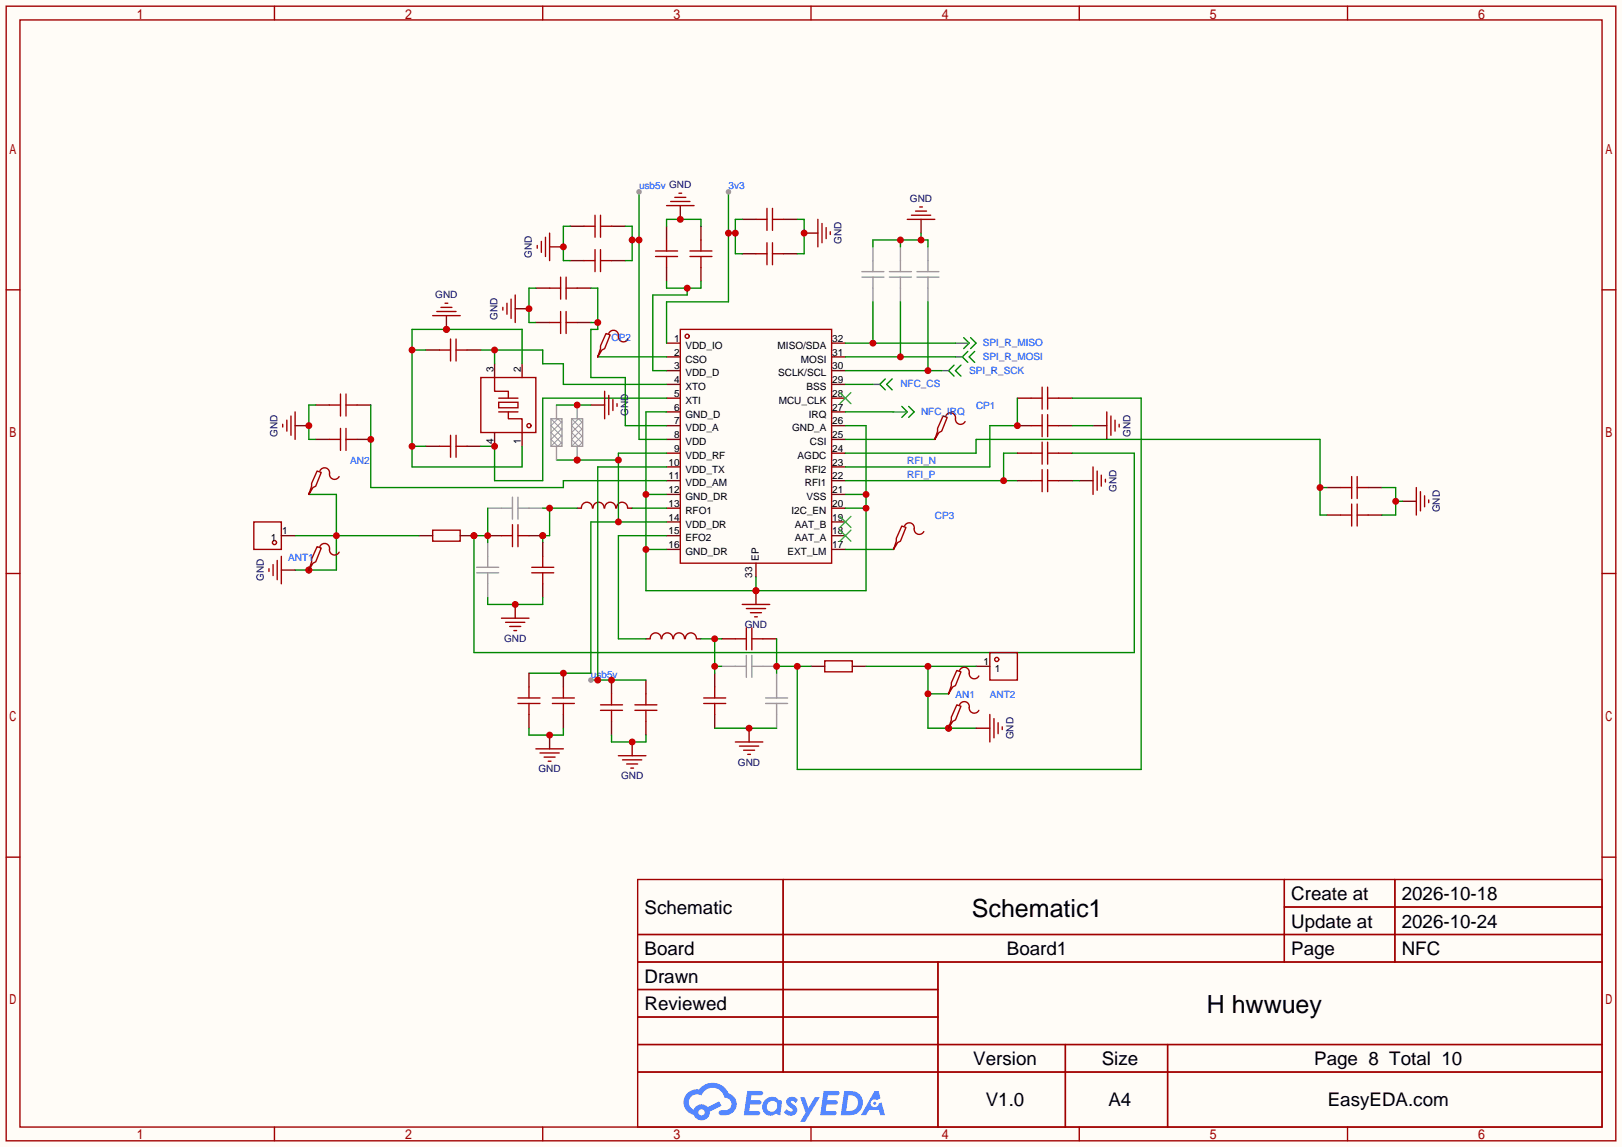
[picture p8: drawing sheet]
<svg xmlns="http://www.w3.org/2000/svg" width="299mm" height="212mm" viewBox="0 0 299 212" stroke-linecap="round" stroke-linejoin="round" font-family="sans-serif">
<path d="M0 0h299.5v211.8h-299.5z" fill="#fffcf7"/>
<g fill="none" stroke="#a10000" stroke-width=".25">
<path d="M1.1 1.1h297.2v209.6h-297.2zM3.7 3.7h292.1v204.5h-292.1zM50.7 1.1v2.6M100.2 1.1v2.6M149.7 1.1v2.6M199.3 1.1v2.6M248.8 1.1v2.6M1.1 53.5h2.6M295.8 53.5h2.5M1.1 105.9h2.6M295.8 105.9h2.5M1.1 158.3h2.6"/>
<path d="M295.8 158.3h2.5M117.7 162.4h178.1v45.8h-178.1zM117.7 172.6h178.1M117.7 177.7h178.1M144.6 162.4v35.6M173.2 177.7v30.5M237.1 162.4v15.3M237.1 167.5h58.7M257.5 162.4v15.3M117.7 182.8h55.5M117.7 192.9h178.1M117.7 187.8h55.5"/>
<path d="M117.7 198h178.1M196.7 192.9v15.3M215.6 192.9v15.3M50.7 208.2v2.5M100.2 208.2v2.5M149.7 208.2v2.5M199.3 208.2v2.5M248.8 208.2v2.5"/>
</g>
<g fill="#5487ff">
<path d="M145.5 202.8a1.3 1.3 0 0 1 1.8 .3l-.4 .6a.54 .54 0 0 0-.9-.2l.1 .2a1.58 1.58 0 0 1 1.1 1.6 1.43 1.43 0 0 1-2.5 .1l.5-.6a.64 .64 0 0 0 .5 .5 .64 .64 0 0 0 .7-.3l-.2-.2a1.6 1.6 0 0 1-1-1.6z"/>
<path d="M147.7 202.7h.9l.7 1.9 1.1-1.9h.9l-2.7 4.5h-.9l1-1.7z"/>
<path d="M138 201.5h1.6a1.31 1.31 0 0 1 1.2 .2 .4 .4 0 0 1-.3 .6h-1.8l-.1 .9h1.6a.4 .4 0 0 1 .4 .4 .4 .4 0 0 1-.4 .4h-1.7l-.2 1.2h.8a1.23 1.23 0 0 1 1.2 .2 .39 .39 0 0 1-.3 .6h-2.7z"/>
<path d="M152.1 201.5h1.6a1.32 1.32 0 0 1 1.3 .2 .39 .39 0 0 1-.4 .6h-1.7l-.2 .9h1.7a.4 .4 0 0 1 .3 .4 .4 .4 0 0 1-.4 .4h-1.7l-.2 1.2h.8a1.23 1.23 0 0 1 1.2 .2 .39 .39 0 0 1-.3 .6h-2.7z"/>
<path d="M161.5 201.5h.7l.4 1.3-.7 .4a.75 .75 0 0 0-1.1 .3 .75 .75 0 0 0 .5 1 .75 .75 0 0 0 .9-.6l.6-.3 .6 2.4h-.9l-.2-1h-1.9l-.5 1h-.9z"/>
<path d="M155.9 201.5l-.7 4.5h1.5a2.27 2.27 0 0 0 2.6-2.3 2.27 2.27 0 0 0-2.7-2.2zM156.6 202.3a1.5 1.5 0 0 1 1.8 1.5 1.5 1.5 0 0 1-1.9 1.4h-.3z"/>
<path d="M141.3 203.1a1.62 1.62 0 0 0-.4 2.1 1.62 1.62 0 0 0 2 .7l.4-.3 .3 .3 .5 .1 .3-2.5-.2-.3h-.4a1.58 1.58 0 0 0-2.5-.1zM141.9 203.6a.99 .99 0 0 1 1.6 .3 .99 .99 0 0 1-.9 1.4 .94 .94 0 0 1-1-.5 .94 .94 0 0 1 .3-1.2z"/>
<path d="M126.9 201.9a2.37 2.37 0 0 0 1.2 4 1.54 1.54 0 0 0 1.7 1 1.54 1.54 0 0 0 1.3-1.6l2.1-1.1-.5-.8-2 1.1a1.57 1.57 0 0 0-2.6 .4 1.5 1.5 0 0 1-.8-2.1 1.5 1.5 0 0 1 2.2-.5 2.23 2.23 0 0 1 2.3-1.4 2.23 2.23 0 0 1 2 1.8 1.16 1.16 0 0 1 1.2 1.1 1.16 1.16 0 0 1-1 1.3h-.7a.47 .47 0 0 0-.6 .3 .47 .47 0 0 0 .4 .6 2.23 2.23 0 0 0 2.3-.7 2.23 2.23 0 0 0 .4-2.3 2.16 2.16 0 0 0-1.3-1.1 3.2 3.2 0 0 0-5.4-.7l-1.2 .1zM129 205.4a.58 .58 0 0 1 1.1 0 .58 .58 0 0 1-1.1 0z"/>
<circle cx="161.5" cy="203.8" r=".28"/>
</g>
<g fill="none" stroke="#a10000" stroke-width=".25">
<path d="M125.6 60.8h27.9v43.2h-27.9z"/>
<circle cx="126.9" cy="62.1" r=".38"/>
</g>
<g fill="none" stroke="#870000" stroke-width=".25">
<path d="M123.1 63.4h2.5M123.1 65.9h2.5M123.1 68.5h2.5M123.1 71h2.5M123.1 73.5h2.5M123.1 76.1h2.5M123.1 78.6h2.5M153.5 63.4h2.6M153.5 65.9h2.6M153.5 68.5h2.6M153.5 71h2.6M153.5 73.5h2.6"/>
<path d="M153.5 76.1h2.6M153.5 78.6h2.6M123.1 81.2h2.5M123.1 83.7h2.5M123.1 86.2h2.5M123.1 88.8h2.5M123.1 91.3h2.5M123.1 93.9h2.5M123.1 96.4h2.5M123.1 98.9h2.5M153.5 81.2h2.6M153.5 83.7h2.6"/>
<path d="M153.5 86.2h2.6M153.5 88.8h2.6M153.5 91.3h2.6M153.5 93.9h2.6M153.5 96.4h2.6M153.5 98.9h2.6M123.1 101.5h2.5M139.6 104v2.6M153.5 101.5h2.6"/>
</g>
<path d="M155.1 72.5l2 2M157.1 72.5l-2 2M155.1 97.9l2 2M155.1 95.4l2 2M157.1 97.9l-2 2M157.1 95.4l-2 2" fill="none" stroke="#3c3" stroke-width=".25"/>
<path d="M123.1 76.1h-3.8v33h40.6v-30.5h-3.8M119.3 91.3h3.8M156.1 91.3h3.8M156.1 93.9h3.8M119.3 101.5h3.8M139.6 106.6v2.5" fill="none" stroke="#008700" stroke-width=".25"/>
<g fill="#c00">
<circle cx="119.3" cy="91.3" r=".63"/>
<circle cx="119.3" cy="101.5" r=".63"/>
<circle cx="139.6" cy="109.1" r=".63"/>
<circle cx="159.9" cy="93.9" r=".63"/>
<circle cx="159.9" cy="91.3" r=".63"/>
</g>
<path d="M139.6 109.1v2.5" fill="none" stroke="#870000" stroke-width=".25"/>
<circle cx="139.6" cy="109.1" r=".63" fill="#c00"/>
<path d="M174.1 76.8l.8 .3-1 2.5-.5 .3-.8 1.3 .5-1.6v-.5zM174.6 76.8a.93 .93 0 0 1 1.1-.5 .93 .93 0 0 1 .7 1 .94 .94 0 0 0 .7 1 .94 .94 0 0 0 1.1-.4M137 111.6h5.1M137.8 112.4h3.6M138.6 113.2h2M139.3 113.9h.5" fill="none" stroke="#a10000" stroke-width=".25"/>
<path d="M171.3 55.8v12.7M156.1 76.1h8.9M156.1 71h5.1M156.1 68.5h17.8M156.1 81.2h16.5" fill="none" stroke="#008700" stroke-width=".25"/>
<path d="M172.6 80.9v.3" fill="none" stroke="#870000" stroke-width=".25"/>
<path d="M163.4 70l-1 1 1 1M164.7 70l-1 1 1 1M166.5 75.1l1 1-1 1M167.8 75.1l1 1-1 1M176.1 67.4l-1 1.1 1 1M177.4 67.4l-1 1.1 1 1" fill="none" stroke="#008000" stroke-width=".25"/>
<path d="M161.2 71h1.2M165 76.1h2.5M173.9 68.5h1.2" fill="none" stroke="#008080" stroke-width=".25"/>
<path d="M159.1 50.2h4.1M159.1 51.2h4.1M161.2 45.6v4.6M161.2 51.2v4.6M164.2 50.2h4.1M164.2 51.2h4.1M166.2 45.6v4.6M166.2 51.2v4.6M169.3 50.2h4.1M169.3 51.2h4.1M171.3 45.6v4.6M171.3 51.2v4.6" fill="none" stroke="#999" stroke-width=".25"/>
<circle cx="171.3" cy="68.5" r=".63" fill="#c00"/>
<path d="M170.1 40.5v2.6" fill="none" stroke="#870000" stroke-width=".25"/>
<path d="M168.3 39.8h3.5M169 39h2.1M169.8 38.2h.5M167.5 40.5h5.1" fill="none" stroke="#a10000" stroke-width=".25"/>
<path d="M161.2 45.6v-1.3h10.1v1.3M166.2 44.3v1.3M170.1 43.1v1.2" fill="none" stroke="#008700" stroke-width=".25"/>
<g fill="#c00">
<circle cx="170.1" cy="44.3" r=".63"/>
<circle cx="166.2" cy="44.3" r=".63"/>
</g>
<path d="M178.7 64.9l-1 1 1 1M180 64.9l-1.1 1 1.1 1" fill="none" stroke="#008000" stroke-width=".25"/>
<path d="M176.4 65.9h1.3" fill="none" stroke="#008080" stroke-width=".25"/>
<path d="M166.2 55.8v10.1M156.1 65.9h20.3" fill="none" stroke="#008700" stroke-width=".25"/>
<circle cx="166.2" cy="65.9" r=".63" fill="#c00"/>
<path d="M177.9 62.4l1 1-1 1M179.2 62.4l1 1-1 1" fill="none" stroke="#008000" stroke-width=".25"/>
<path d="M176.4 63.4h2.5" fill="none" stroke="#008080" stroke-width=".25"/>
<path d="M161.2 55.8v7.6M156.1 63.4h20.3" fill="none" stroke="#008700" stroke-width=".25"/>
<circle cx="161.2" cy="63.4" r=".63" fill="#c00"/>
<path d="M88.8 64.6h11.4v2.6h3.8v3.8h19.1M91.3 64.6v2.6M110.4 65.9h12.7" fill="none" stroke="#008700" stroke-width=".25"/>
<path d="M91.3 67.2v2.5M91.3 79.9v2.5M96.4 67.2v2.5M96.4 79.9v2.5M110.4 65.7v.2" fill="none" stroke="#870000" stroke-width=".25"/>
<g fill="none" stroke="#a10000" stroke-width=".25">
<path d="M88.8 69.7h10.1v10.2h-10.1zM91.3 69.7v2.6h2.6v1.2M92.1 74.3h3.5v1h-3.5zM92.1 73.5h3.5M92.1 76.1h3.5M93.9 76.1v1.2h2.5v2.6M111.9 61.6l.7 .2-1 2.6-.5 .2-.7 1.3 .5-1.5v-.5zM112.4 61.6a.93 .93 0 0 1 1.1-.6 .93 .93 0 0 1 .7 1.1 .94 .94 0 0 0 .7 1 .94 .94 0 0 0 1.1-.5"/>
<circle cx="97.7" cy="78.6" r=".38"/>
</g>
<circle cx="91.3" cy="64.6" r=".63" fill="#c00"/>
<path d="M81.2 64.6h2M83.2 62.6v4.1M84.2 62.6v4.1M84.2 64.6h2M81.2 82.4h2M83.2 80.4v4.1M84.2 82.4h2M84.2 80.4v4.1" fill="none" stroke="#a10000" stroke-width=".25"/>
<path d="M78.6 64.6h2.6M86.2 64.6h2.6M78.6 82.4h2.6M86.2 82.4h2.6" fill="none" stroke="#870000" stroke-width=".25"/>
<path d="M123.1 73.5h-22.9v15.3h-8.9v-6.4h-2.5" fill="none" stroke="#008700" stroke-width=".25"/>
<circle cx="91.3" cy="82.4" r=".63" fill="#c00"/>
<path d="M76.1 64.6h2.5M96.4 67.2v-6.4h-20.3v25.4h20.3v-3.8M76.1 82.4h2.5" fill="none" stroke="#008700" stroke-width=".25"/>
<g fill="#c00">
<circle cx="76.1" cy="64.6" r=".63"/>
<circle cx="76.1" cy="82.4" r=".63"/>
<circle cx="82.4" cy="60.8" r=".63"/>
</g>
<path d="M82.4 58.3v2.5" fill="none" stroke="#870000" stroke-width=".25"/>
<circle cx="82.4" cy="60.8" r=".63" fill="#c00"/>
<path d="M79.9 58.3h5.1M80.6 57.5h3.6M81.4 56.8h2M82.2 56h.5" fill="none" stroke="#a10000" stroke-width=".25"/>
<path d="M156.1 88.8h31.7M187.8 83.7h-2.5v5.1" fill="none" stroke="#008700" stroke-width=".25"/>
<circle cx="185.3" cy="88.8" r=".63" fill="#c00"/>
<path d="M187.8 73.5h2.6M195.5 73.5h2.5M106.6 93.9h.7M116 93.9h.7M187.8 83.7h2.6M195.5 83.7h2.5M199.3 88.8h2.5M119.3 118h.7M128.7 118h.7" fill="none" stroke="#870000" stroke-width=".25"/>
<g fill="none" stroke="#a10000" stroke-width=".25">
<path d="M190.4 73.5h2M192.4 71.5v4.1M193.4 71.5v4.1M193.4 73.5h2.1M107.3 93.8a1.01 1.01 0 0 1 1.1-1 1.01 1.01 0 0 1 1 1M109.5 93.8a1.01 1.01 0 0 1 1-1 1.01 1.01 0 0 1 1 1M111.7 93.8a1.01 1.01 0 0 1 1-1 1.01 1.01 0 0 1 1 1M113.8 93.8a1.01 1.01 0 0 1 1.1-1 1.01 1.01 0 0 1 1 1M190.4 83.7h2M192.4 81.7v4M193.4 81.7v4M193.4 83.7h2.1"/>
<path d="M201.8 86.2v5.1M202.6 87v3.6M203.3 87.8v2M204.1 88.5v.5M120 118a1.01 1.01 0 0 1 1.1-1.1 1.01 1.01 0 0 1 1 1.1M122.2 118a1.01 1.01 0 0 1 1-1.1 1.01 1.01 0 0 1 1 1.1M124.4 118a1.01 1.01 0 0 1 1-1.1 1.01 1.01 0 0 1 1 1.1M126.5 118a1.01 1.01 0 0 1 1.1-1.1 1.01 1.01 0 0 1 1 1.1"/>
</g>
<path d="M100.2 93.9h6.4M101.5 93.9v5h-1.3v1.3M116.7 93.9h6.4M198 88.8h1.3" fill="none" stroke="#008700" stroke-width=".25"/>
<path d="M90 93.9h4.6M94.6 91.8v4.1M95.6 93.9h4.6M95.6 91.8v4.1M133.2 123.1h4.6M137.8 121v4.1M138.8 123.1h4.6M138.8 121v4.1" fill="none" stroke="#999" stroke-width=".25"/>
<g fill="#c00">
<circle cx="101.5" cy="93.9" r=".63"/>
<circle cx="100.2" cy="98.9" r=".63"/>
</g>
<path d="M94.6 96.9v4.1M95.6 98.9h2.1M95.6 96.9v4.1" fill="none" stroke="#a10000" stroke-width=".25"/>
<path d="M90 98.9h2.6M97.7 98.9h2.5" fill="none" stroke="#870000" stroke-width=".25"/>
<circle cx="100.2" cy="98.9" r=".63" fill="#c00"/>
<g fill="none" stroke="#a10000" stroke-width=".25">
<path d="M190.4 78.6h2M192.4 76.6v4M193.4 78.6h2.1M193.4 76.6v4M92.6 98.9h2M190.4 88.8h2M192.4 86.7v4.1M193.4 86.7v4.1M193.4 88.8h2.1M98.2 105.8h4M98.2 104.8h4M100.2 102.7v2.1"/>
<path d="M100.2 105.8v2M135.8 118h2M137.8 116v4M138.8 118h2M138.8 116v4M129.9 129.9h4.1M129.9 128.9h4.1M132 126.9v2M132 129.9v2.1"/>
</g>
<path d="M187.8 78.6h2.6M195.5 78.6h2.5M187.8 88.8h2.6M195.5 88.8h2.5M100.2 100.2v2.5M100.2 107.8v2.6M133.2 118h2.6M140.8 118h2.6M132 124.3v2.6M132 132v2.5" fill="none" stroke="#870000" stroke-width=".25"/>
<path d="M88 104.8h4.1M88 105.8h4.1M90 100.2v4.6M90 105.8v4.6M141.4 128.9h4M141.4 129.9h4M143.4 124.3v4.6M143.4 129.9v4.6" fill="none" stroke="#999" stroke-width=".25"/>
<path d="M90 93.9v6.3M198 83.7h11.4v36.8h-121.9v-21.6h2.5" fill="none" stroke="#008700" stroke-width=".25"/>
<g fill="#c00">
<circle cx="90" cy="98.9" r=".63"/>
<circle cx="87.5" cy="98.9" r=".63"/>
</g>
<path d="M90 110.4v1.2h10.2v-1.2" fill="none" stroke="#008700" stroke-width=".25"/>
<path d="M95.1 111.6v2.6" fill="none" stroke="#870000" stroke-width=".25"/>
<circle cx="95.1" cy="111.6" r=".63" fill="#c00"/>
<path d="M79.9 97.9h5.1v2h-5.1zM92.6 114.2h5.1M93.3 114.9h3.6M94.1 115.7h2M94.9 116.5h.5M152.3 122h5.1v2.1h-5.1z" fill="none" stroke="#a10000" stroke-width=".25"/>
<path d="M85 98.9h2.5M149.7 123.1h2.6M157.4 123.1h2.5" fill="none" stroke="#870000" stroke-width=".25"/>
<circle cx="87.5" cy="98.9" r=".63" fill="#c00"/>
<path d="M51.9 98.9h2.6M77.3 98.9h2.6M180.2 123.1h2.6" fill="none" stroke="#870000" stroke-width=".25"/>
<g fill="none" stroke="#a10000" stroke-width=".25">
<path d="M46.9 96.4h5v5.1h-5zM182.8 120.5h5v5.1h-5z"/>
<circle cx="50.7" cy="100.2" r=".38"/>
<circle cx="184" cy="121.8" r=".38"/>
</g>
<path d="M54.5 98.9h22.8M57 91.3h5.1v14h-7.6" fill="none" stroke="#008700" stroke-width=".25"/>
<g fill="#c00">
<circle cx="62.1" cy="98.9" r=".63"/>
<circle cx="57" cy="105.3" r=".63"/>
</g>
<path d="M57 91.1v.2M57 105v.3" fill="none" stroke="#870000" stroke-width=".25"/>
<path d="M58.5 87l.8 .2-1 2.6-.5 .2-.8 1.3 .5-1.5v-.5zM59.1 87a.93 .93 0 0 1 1.1-.6 .93 .93 0 0 1 .6 1.1 .94 .94 0 0 0 .7 1 .94 .94 0 0 0 1.1-.5" fill="none" stroke="#a10000" stroke-width=".25"/>
<circle cx="57" cy="105.3" r=".63" fill="#c00"/>
<path d="M49.7 105v.5M50.4 104.3v2M51.2 103.5v3.6M51.9 102.7v5.1M58.5 101l.8 .2-1 2.6-.5 .2-.8 1.3 .5-1.5v-.5zM59.1 101a.93 .93 0 0 1 1.1-.6 .93 .93 0 0 1 .6 1.1 .94 .94 0 0 0 .7 1 .94 .94 0 0 0 1.1-.5" fill="none" stroke="#a10000" stroke-width=".25"/>
<path d="M51.9 105.3h2.6" fill="none" stroke="#870000" stroke-width=".25"/>
<path d="M123.1 98.9h-8.9v19.1h5.1M129.4 118h3.8M132 118v6.3M132 123.1h1.2" fill="none" stroke="#008700" stroke-width=".25"/>
<g fill="#c00">
<circle cx="132" cy="118" r=".63"/>
<circle cx="132" cy="123.1" r=".63"/>
</g>
<path d="M198 73.5h12.7v68.6h-63.5v-19M143.4 118v6.3M143.4 123.1h6.3" fill="none" stroke="#008700" stroke-width=".25"/>
<g fill="#c00">
<circle cx="143.4" cy="123.1" r=".63"/>
<circle cx="147.2" cy="123.1" r=".63"/>
</g>
<path d="M138.3 134.5v2.5" fill="none" stroke="#870000" stroke-width=".25"/>
<path d="M135.8 137h5M136.5 137.8h3.6M137.3 138.6h2M138 139.3h.6" fill="none" stroke="#a10000" stroke-width=".25"/>
<path d="M132 134.5h11.4" fill="none" stroke="#008700" stroke-width=".25"/>
<circle cx="138.3" cy="134.5" r=".63" fill="#c00"/>
<path d="M159.9 123.1h20.3M171.3 123.1v11.4h8.9M171.3 128.1h3.8" fill="none" stroke="#008700" stroke-width=".25"/>
<g fill="#c00">
<circle cx="171.3" cy="123.1" r=".63"/>
<circle cx="171.3" cy="128.1" r=".63"/>
<circle cx="175.1" cy="134.5" r=".63"/>
</g>
<path d="M175.1 127.9v.2M175.1 134.2v.3" fill="none" stroke="#870000" stroke-width=".25"/>
<path d="M176.7 123.8l.7 .3-1 2.5-.5 .3-.8 1.2 .5-1.5v-.5zM177.2 123.8a.93 .93 0 0 1 1.1-.5 .93 .93 0 0 1 .6 1 .94 .94 0 0 0 .7 1 .94 .94 0 0 0 1.1-.5" fill="none" stroke="#a10000" stroke-width=".25"/>
<circle cx="175.1" cy="134.5" r=".63" fill="#c00"/>
<path d="M176.7 130.2l.7 .2-1 2.6-.5 .2-.8 1.3 .5-1.5v-.5zM177.2 130.2a.93 .93 0 0 1 1.1-.6 .93 .93 0 0 1 .6 1.1 .94 .94 0 0 0 .7 1 .94 .94 0 0 0 1.1-.5M182.8 132v5M183.5 132.7v3.6M184.3 133.5v2M185 134.2v.5" fill="none" stroke="#a10000" stroke-width=".25"/>
<path d="M180.2 134.5h2.6" fill="none" stroke="#870000" stroke-width=".25"/>
<path d="M187.8 73.5v5.1h-5v7.6h-26.7" fill="none" stroke="#008700" stroke-width=".25"/>
<circle cx="187.8" cy="78.6" r=".63" fill="#c00"/>
<g fill="none" stroke="#870000" stroke-width=".25">
<path d="M98.9 59.6h2.6M105.3 48.1h2.5M106.6 59.6h2.5M112.9 48.1h2.5M123.1 41.8v2.5M123.1 49.4v2.5M137 40.5h2.6M144.7 40.5h2.5M201.8 78.6h2.5M58.3 81.2h2.5M65.9 81.2h2.6M245 95.1h2.5"/>
<path d="M245 90h2.5M252.6 95.1h2.5M252.6 90h2.5M165 101.2v.3M104 124.3v2.6M104 132v2.5M119.3 125.6v2.5M119.3 133.2v2.6"/>
</g>
<g fill="none" stroke="#a10000" stroke-width=".25">
<path d="M141.6 38.5v4M142.6 38.5v4M101.5 59.6h2M103.5 57.5v4.1M104.5 59.6h2.1M104.5 57.5v4.1M107.8 48.1h2.1M109.9 46.1v4.1M110.9 48.1h2M110.9 46.1v4.1M121 46.4h4.1M121 47.4h4.1"/>
<path d="M123.1 44.3v2.1M123.1 47.4v2M139.6 40.5h2M142.6 40.5h2.1M62.9 79.1v4.1M63.9 79.1v4.1M204.3 76.1v5.1M205.1 76.8v3.6M205.9 77.6v2M206.6 78.4v.5M60.8 81.2h2.1M63.9 81.2h2"/>
<path d="M166.5 97.2l.8 .2-1.1 2.5-.5 .3-.7 1.3 .5-1.6v-.5zM167 97.2a.93 .93 0 0 1 1.1-.6 .93 .93 0 0 1 .7 1.1 .94 .94 0 0 0 .7 1 .94 .94 0 0 0 1.1-.5M247.5 95.1h2.1M247.5 90h2.1M249.6 88v4.1M249.6 93.1v4.1M250.6 88v4.1M250.6 93.1v4.1M250.6 95.1h2M250.6 90h2M102 129.9h4M102 128.9h4"/>
<path d="M104 126.9v2M104 129.9v2.1M117.2 131.2h4.1M117.2 130.2h4.1M119.3 128.1v2.1M119.3 131.2v2"/>
</g>
<path d="M198 78.6h3.8M156.1 83.7h24.1v-2.5h63.5v13.9h1.3M243.7 90h1.3M156.1 101.5h8.9" fill="none" stroke="#008700" stroke-width=".25"/>
<circle cx="243.7" cy="90" r=".63" fill="#c00"/>
<path d="M259 92.6h2.5" fill="none" stroke="#870000" stroke-width=".25"/>
<path d="M261.5 90v5.1M262.3 90.8v3.6M263 91.6v2M263.8 92.3v.5" fill="none" stroke="#a10000" stroke-width=".25"/>
<path d="M255.1 90h2.6v5.1h-2.6M257.7 92.6h1.3" fill="none" stroke="#008700" stroke-width=".25"/>
<circle cx="257.7" cy="92.6" r=".63" fill="#c00"/>
<path d="M102.7 85h11.5M123.1 96.4h-14v27.9h-11.4M123.1 83.7h-8.9v12.7" fill="none" stroke="#008700" stroke-width=".25"/>
<g fill="#c00">
<circle cx="114.2" cy="96.4" r=".63"/>
<circle cx="114.2" cy="85" r=".63"/>
<circle cx="106.6" cy="85" r=".63"/>
<circle cx="104" cy="124.3" r=".63"/>
</g>
<g fill="none" stroke="#a10000" stroke-width=".25">
<path d="M109.9 39.8v4M110.9 39.8v4M101.5 53.2h2M103.5 51.2v4M104.5 53.2h2.1M104.5 51.2v4M107.8 41.8h2.1M110.9 41.8h2M127.4 47.4h4M127.4 46.4h4M129.4 44.3v2.1M129.4 47.4v2"/>
<path d="M139.6 46.9h2M141.6 44.8v4.1M142.6 46.9h2.1M142.6 44.8v4.1M60.8 74.8h2.1M62.9 72.8v4M63.9 74.8h2M63.9 72.8v4M95.6 128.9h4.1M95.6 129.9h4.1M97.7 126.9v2M97.7 129.9v2.1"/>
<path d="M110.9 130.2h4M110.9 131.2h4M112.9 128.1v2.1M112.9 131.2v2"/>
</g>
<g fill="none" stroke="#870000" stroke-width=".25">
<path d="M98.9 53.2h2.6M105.3 41.8h2.5M106.6 53.2h2.5M112.9 41.8h2.5M129.4 41.8v2.5M129.4 49.4v2.5M137 46.9h2.6M144.7 46.9h2.5M58.3 74.8h2.5M65.9 74.8h2.6M97.7 124.3v2.6M97.7 132v2.5"/>
<path d="M112.9 125.6v2.5M112.9 133.2v2.6M116.7 137v2.6"/>
</g>
<path d="M98.9 53.2h-1.2v6.4h1.2M105.3 41.8h-1.3v6.3h1.3M123.1 41.8v-1.3h6.3v1.3M147.2 40.5h1.3v6.4h-1.3M58.3 74.8h-1.3v6.4h1.3M97.7 134.5v1.3h6.3v-1.3M112.9 135.8v1.2h6.4v-1.2" fill="none" stroke="#008700" stroke-width=".25"/>
<circle cx="116.7" cy="137" r=".63" fill="#c00"/>
<path d="M114.2 139.6h5.1M114.9 140.3h3.6M115.7 141.1h2M116.5 141.9h.5" fill="none" stroke="#a10000" stroke-width=".25"/>
<path d="M54.5 78.6h2.5" fill="none" stroke="#870000" stroke-width=".25"/>
<circle cx="57" cy="78.6" r=".63" fill="#c00"/>
<path d="M52.2 78.4v.5M53 77.6v2M53.7 76.8v3.6M54.5 76.1v5.1" fill="none" stroke="#a10000" stroke-width=".25"/>
<path d="M148.5 43.1h2.5" fill="none" stroke="#870000" stroke-width=".25"/>
<circle cx="148.5" cy="43.1" r=".63" fill="#c00"/>
<path d="M151 40.5v5.1M151.8 41.3v3.5M152.5 42v2.1M153.3 42.8v.5" fill="none" stroke="#a10000" stroke-width=".25"/>
<path d="M125.6 38v2.5" fill="none" stroke="#870000" stroke-width=".25"/>
<circle cx="125.6" cy="40.5" r=".63" fill="#c00"/>
<path d="M123.1 38h5M123.8 37.2h3.6M124.6 36.4h2M125.3 35.7h.6" fill="none" stroke="#a10000" stroke-width=".25"/>
<path d="M95.1 57h2.6" fill="none" stroke="#870000" stroke-width=".25"/>
<circle cx="97.7" cy="57" r=".63" fill="#c00"/>
<path d="M92.8 56.8v.5M93.6 56v2M94.4 55.2v3.6M95.1 54.5v5.1" fill="none" stroke="#a10000" stroke-width=".25"/>
<path d="M101.5 45.6h2.5" fill="none" stroke="#870000" stroke-width=".25"/>
<circle cx="104" cy="45.6" r=".63" fill="#c00"/>
<path d="M99.2 45.3v.5M99.9 44.6v2M100.7 43.8v3.6M101.5 43.1v5" fill="none" stroke="#a10000" stroke-width=".25"/>
<path d="M101.5 135.8v2.5" fill="none" stroke="#870000" stroke-width=".25"/>
<circle cx="101.5" cy="135.8" r=".63" fill="#c00"/>
<path d="M98.9 138.3h5.1M99.7 139.1h3.6M100.5 139.8h2M101.2 140.6h.5" fill="none" stroke="#a10000" stroke-width=".25"/>
<path d="M68.5 74.8v15.2h35.5v-1.2h19.1" fill="none" stroke="#008700" stroke-width=".25"/>
<circle cx="68.5" cy="81.2" r=".63" fill="#c00"/>
<path d="M123.1 86.2h-12.7v39.4M109.1 125.6h10.2" fill="none" stroke="#008700" stroke-width=".25"/>
<g fill="#c00">
<circle cx="112.9" cy="125.6" r=".63"/>
<circle cx="110.4" cy="125.6" r=".63"/>
</g>
<circle cx="109.1" cy="125.6" r=".51" fill="#999"/>
<path d="M105.5 77.3l2.1 2.1M107.6 78.1l-.8-.8-1.3 1.3 2.1 2M107.6 77.9l-2.1 2 2.1 2M107.6 79.1l-2.1 2.1 1.3 1.2 .8-.7M107.6 80.4l-2.1 2" fill="none" stroke="#999" stroke-width=".18"/>
<path d="M105.5 77.3h2.1v5.1h-2.1zM106.6 74.8v2.5M106.6 82.4v2.6" fill="none" stroke="#999" stroke-width=".25"/>
<circle cx="106.6" cy="85" r=".63" fill="#c00"/>
<path d="M101.7 77.3l2.1 2.1M103.8 78.1l-.8-.8-1.3 1.3 2.1 2M103.8 77.9l-2.1 2 2.1 2M103.8 79.1l-2.1 2.1 1.3 1.2 .8-.7M103.8 80.4l-2.1 2" fill="none" stroke="#999" stroke-width=".18"/>
<path d="M101.7 77.3h2.1v5.1h-2.1zM102.7 74.8v2.5M102.7 82.4v2.6" fill="none" stroke="#999" stroke-width=".25"/>
<path d="M109.1 74.8h2.5" fill="none" stroke="#870000" stroke-width=".25"/>
<path d="M111.6 72.3v5M112.4 73v3.6M113.2 73.8v2M113.9 74.5v.6" fill="none" stroke="#a10000" stroke-width=".25"/>
<path d="M102.7 74.8h6.4" fill="none" stroke="#008700" stroke-width=".25"/>
<circle cx="106.6" cy="74.8" r=".63" fill="#c00"/>
<path d="M118 35.4v45.8h5.1M115.4 41.8h1.3v6.3h-1.3M116.7 44.3h1.3" fill="none" stroke="#008700" stroke-width=".25"/>
<g fill="#c00">
<circle cx="118" cy="44.3" r=".63"/>
<circle cx="116.7" cy="44.3" r=".63"/>
</g>
<circle cx="118" cy="35.4" r=".51" fill="#999"/>
<path d="M109.1 59.6h1.3M109.1 53.2h1.3v7.6h-1.3v8.9h6.3v8.9h7.7" fill="none" stroke="#008700" stroke-width=".25"/>
<circle cx="110.4" cy="59.6" r=".63" fill="#c00"/>
<path d="M123.1 51.9v1.3h6.3v-1.3M126.9 53.2v1.3h-6.4v14h2.6" fill="none" stroke="#008700" stroke-width=".25"/>
<circle cx="126.9" cy="53.2" r=".63" fill="#c00"/>
<path d="M134.5 35.4v20.4h-11.4v7.6M134.5 43.1h1.3M137 40.5h-1.2v6.4h1.2" fill="none" stroke="#008700" stroke-width=".25"/>
<g fill="#c00">
<circle cx="134.5" cy="43.1" r=".63"/>
<circle cx="135.8" cy="43.1" r=".63"/>
</g>
<circle cx="134.5" cy="35.4" r=".51" fill="#999"/>
<g font-size="4.6">
<text x="179.4" y="169.4">Schematic1</text>
<text x="222.8" y="187.1">H hwwuey</text>
</g>
<g font-size="3.5">
<text x="238.4" y="166.2">Create at</text>
<text x="258.8" y="166.2">2026-10-18</text>
<text x="119" y="168.8">Schematic</text>
<text x="238.4" y="171.3">Update at</text>
<text x="258.8" y="171.3">2026-10-24</text>
<text x="119" y="176.4">Board</text>
<text x="185.9" y="176.4">Board1</text>
<text x="238.4" y="176.4">Page</text>
<text x="258.8" y="176.4">NFC</text>
<text x="119" y="181.5">Drawn</text>
<text x="119" y="186.6">Reviewed</text>
<text x="179.7" y="196.7">Version</text>
<text x="203.4" y="196.7">Size</text>
<text x="242.6" y="196.7">Page 8 Total 10</text>
<text x="182" y="204.3">V1.0</text>
<text x="204.7" y="204.3">A4</text>
<text x="245.1" y="204.3">EasyEDA.com</text>
</g>
<g font-size="1.8" fill="#00f">
<text x="118" y="35">usb5v GND</text>
<text x="134.5" y="35">3v3</text>
<text x="112.9" y="62.9">CP2</text>
<text x="181.5" y="63.9">SPI_R_MISO</text>
<text x="166.2" y="71.5">NFC_CS</text>
<text x="178.9" y="69">SPI_R_SCK</text>
<text x="181.5" y="66.5">SPI_R_MOSI</text>
<text x="170.1" y="76.6">NFC_IRQ</text>
<text x="180.2" y="75.6">CP1</text>
<text x="64.6" y="85.8">AN2</text>
<text x="167.5" y="88.3">RFI_P</text>
<text x="167.5" y="85.8">RFI_N</text>
<text x="172.6" y="95.9">CP3</text>
<text x="53.2" y="103.6">ANT1</text>
<text x="109.1" y="125.1">usb5v</text>
<text x="176.4" y="129">AN1</text>
<text x="182.8" y="129">ANT2</text>
</g>
<g font-size="1.8" fill="#000080">
<text x="168" y="37.3">GND</text>
<text x="98.2" y="47.6" transform="rotate(-90 98.2 47.6)">GND</text>
<text x="155.4" y="45.1" transform="rotate(-90 155.4 45.1)">GND</text>
<text x="80.4" y="55">GND</text>
<text x="91.9" y="59.1" transform="rotate(-90 91.9 59.1)">GND</text>
<text x="116" y="76.9" transform="rotate(-90 116 76.9)">GND</text>
<text x="51.2" y="80.7" transform="rotate(-90 51.2 80.7)">GND</text>
<text x="208.7" y="80.7" transform="rotate(-90 208.7 80.7)">GND</text>
<text x="206.2" y="90.8" transform="rotate(-90 206.2 90.8)">GND</text>
<text x="265.9" y="94.6" transform="rotate(-90 265.9 94.6)">GND</text>
<text x="48.7" y="107.3" transform="rotate(-90 48.7 107.3)">GND</text>
<text x="93.1" y="118.5">GND</text>
<text x="137.5" y="116">GND</text>
<text x="187.1" y="136.5" transform="rotate(-90 187.1 136.5)">GND</text>
<text x="99.4" y="142.7">GND</text>
<text x="114.7" y="143.9">GND</text>
<text x="136.2" y="141.4">GND</text>
</g>
<g font-size="1.8">
<text x="124.4" y="63.1">1</text>
<text x="124.4" y="65.7">2</text>
<text x="126.5" y="64.4">VDD_IO</text>
<text x="143.6" y="64.4">MISO/SDA</text>
<text x="153.7" y="65.7">31</text>
<text x="153.7" y="63.1">32</text>
<text x="91.1" y="68.7" transform="rotate(-90 91.1 68.7)">3</text>
<text x="96.2" y="68.7" transform="rotate(-90 96.2 68.7)">2</text>
<text x="124.4" y="68.2">3</text>
<text x="124.4" y="70.8">4</text>
<text x="126.5" y="67">CSO</text>
<text x="126.5" y="69.5">VDD_D</text>
<text x="143.7" y="69.5">SCLK/SCL</text>
<text x="147.9" y="67">MOSI</text>
<text x="153.7" y="70.8">29</text>
<text x="153.7" y="68.2">30</text>
<text x="124.4" y="73.3">5</text>
<text x="124.4" y="75.8">6</text>
<text x="126.5" y="72">XTO</text>
<text x="126.5" y="74.6">XTI</text>
<text x="126.5" y="77.1">GND_D</text>
<text x="143.8" y="74.6">MCU_CLK</text>
<text x="148.9" y="72">BSS</text>
<text x="149.3" y="77.1">IRQ</text>
<text x="153.7" y="75.8">27</text>
<text x="153.7" y="73.3">28</text>
<text x="91.1" y="81.9" transform="rotate(-90 91.1 81.9)">4</text>
<text x="96.2" y="81.9" transform="rotate(-90 96.2 81.9)">1</text>
<text x="124.4" y="78.4">7</text>
<text x="124.4" y="80.9">8</text>
<text x="124.4" y="83.5">9</text>
<text x="126.5" y="79.7">VDD_A</text>
<text x="126.5" y="82.2">VDD</text>
<text x="146.2" y="79.7">GND_A</text>
<text x="149.5" y="82.2">CSI</text>
<text x="153.7" y="83.5">24</text>
<text x="153.7" y="80.9">25</text>
<text x="153.7" y="78.4">26</text>
<text x="123.4" y="86">10</text>
<text x="123.4" y="88.5">11</text>
<text x="126.5" y="84.7">VDD_RF</text>
<text x="126.5" y="87.3">VDD_TX</text>
<text x="126.5" y="89.8">VDD_AM</text>
<text x="147.3" y="84.7">AGDC</text>
<text x="148.6" y="89.8">RFI1</text>
<text x="148.6" y="87.3">RFI2</text>
<text x="153.7" y="88.5">22</text>
<text x="153.7" y="86">23</text>
<text x="123.4" y="91.1">12</text>
<text x="123.4" y="93.6">13</text>
<text x="126.5" y="92.4">GND_DR</text>
<text x="126.5" y="94.9">RFO1</text>
<text x="146.1" y="94.9">I2C_EN</text>
<text x="148.9" y="92.4">VSS</text>
<text x="153.7" y="93.6">20</text>
<text x="153.7" y="91.1">21</text>
<text x="50" y="100">1</text>
<text x="52.1" y="98.7">1</text>
<text x="123.4" y="96.2">14</text>
<text x="123.4" y="98.7">15</text>
<text x="123.4" y="101.2">16</text>
<text x="126.5" y="97.4">VDD_DR</text>
<text x="126.5" y="100">EFO2</text>
<text x="146.8" y="100">AAT_A</text>
<text x="146.8" y="97.4">AAT_B</text>
<text x="153.7" y="101.2">17</text>
<text x="153.7" y="98.7">18</text>
<text x="153.7" y="96.2">19</text>
<text x="126.5" y="102.5">GND_DR</text>
<text x="138.9" y="106.7" transform="rotate(-90 138.9 106.7)">33</text>
<text x="140.1" y="103.6" transform="rotate(-90 140.1 103.6)">EP</text>
<text x="145.4" y="102.5">EXT_LM</text>
<text x="181.6" y="122.8">1</text>
<text x="183.7" y="124.1">1</text>
</g>
</svg>
